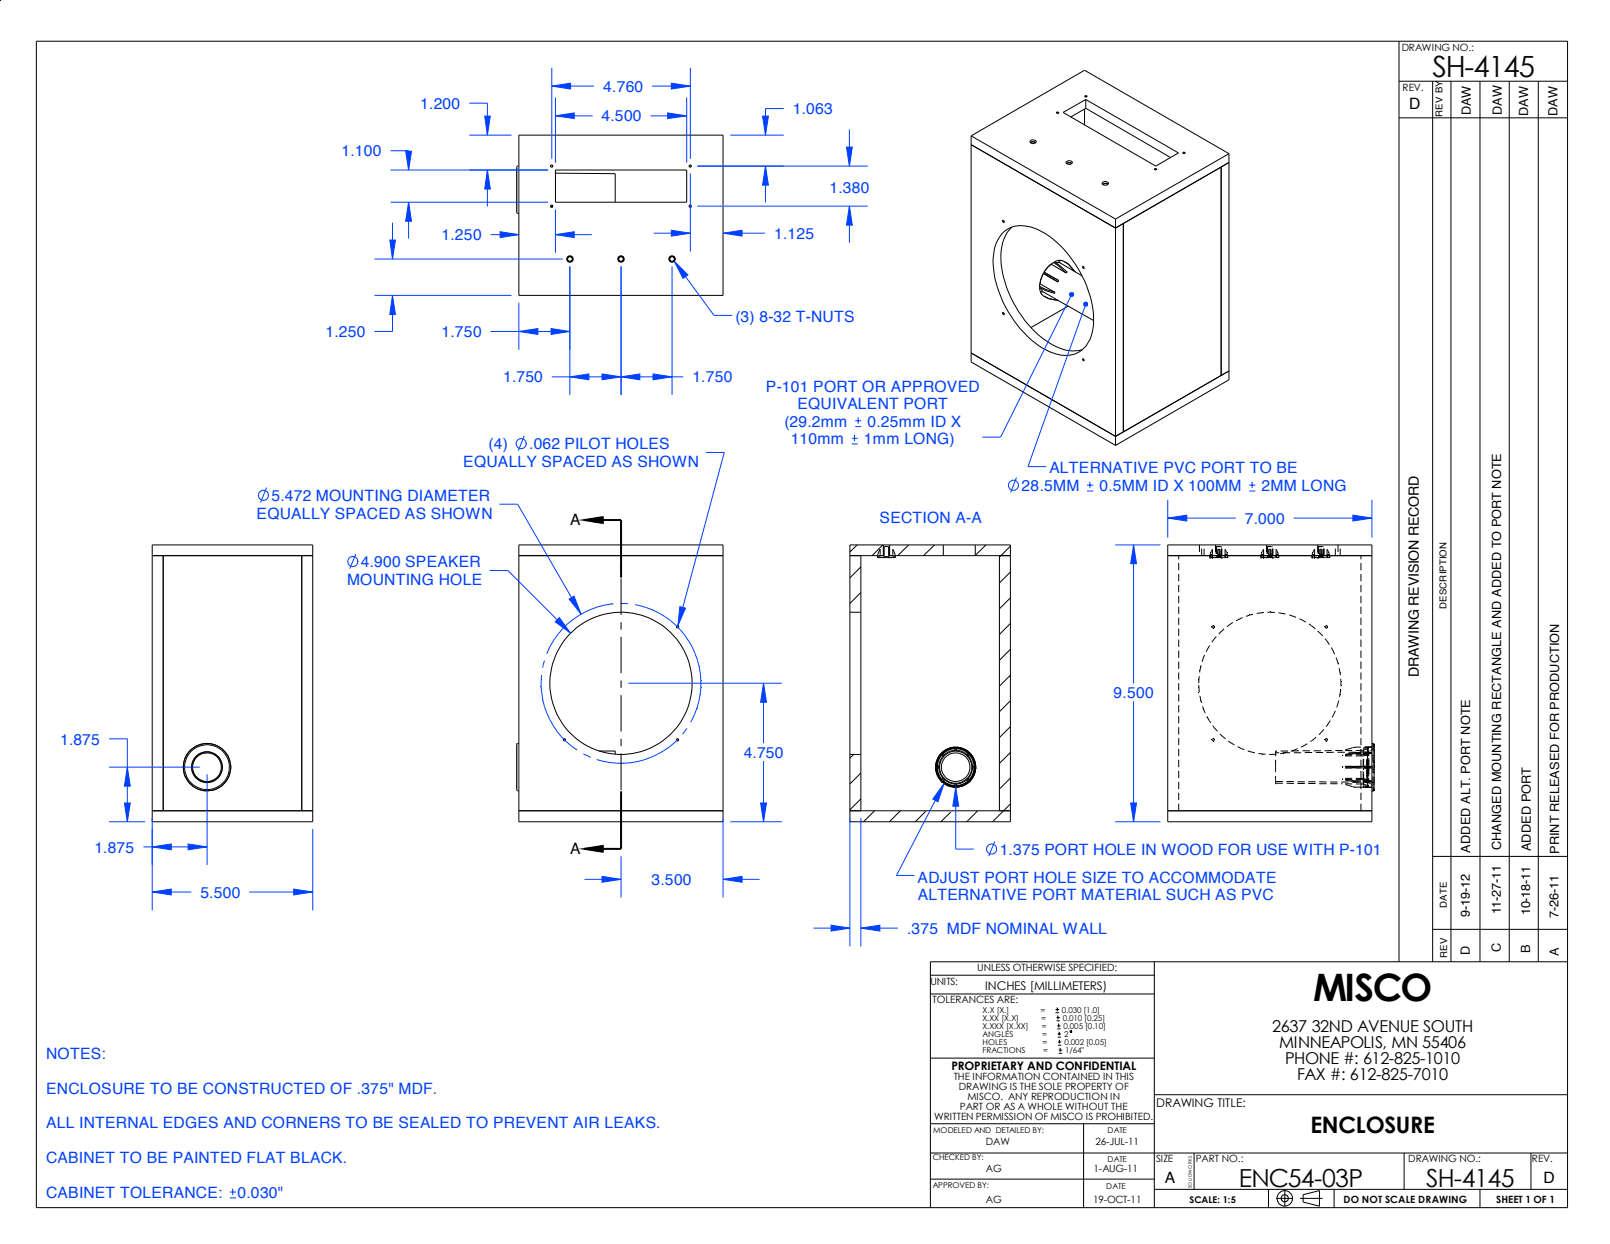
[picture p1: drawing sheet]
<svg xmlns="http://www.w3.org/2000/svg" width="279mm" height="216mm" viewBox="0 0 279 216" stroke-linecap="round" stroke-linejoin="round" font-family="sans-serif">
<path d="M101.4 147.3l3.2-.5v1z" fill="#000"/>
<g fill="#0040ff">
<path d="M125.5 152.6l3.3-.5v1z"/>
<path d="M104.5 152.1l3.3 .5-3.3 .5z"/>
<path d="M98.8 104l.8-.5 1.2 3.1z"/>
<path d="M132 139.4h1l-.5 3.2z"/>
<path d="M132.5 118.6l.5 3.3h-1z"/>
<path d="M118 105.3l1 .2-1.4 3.1z"/>
<path d="M96.4 107.9l.7-.7 1.9 2.7z"/>
<path d="M163.8 136l-1 3.1-.9-.4z"/>
<path d="M165.9 136.6l.5 3.3h-1z"/>
<path d="M144.2 160.6l3.3 .5-3.3 .5z"/>
<path d="M149.4 161.1l3.3-.5v1z"/>
<path d="M26.4 147l3.3-.5v1z"/>
<path d="M32.6 146.5l3.3 .5-3.3 .5z"/>
<path d="M21.6 139.4h1l-.5 3.2z"/>
<path d="M22.1 133.1l.5 3.3h-1z"/>
<path d="M51 154.3l3.3 .5-3.3 .5z"/>
<path d="M26.4 154.8l3.3-.5v1z"/>
<path d="M117 45.3l2.4 2.4-.9 .6z"/>
<path d="M84.1 20.2h1l-.5 3.3z"/>
<path d="M84.6 29.5l.5 3.3h-1z"/>
<path d="M96.4 20.1l3.3-.5v1z"/>
<path d="M115.9 19.6l3.3 .5-3.3 .5z"/>
<path d="M68.1 51.3l.5 3.3h-1z"/>
</g>
<path d="M101.4 90.3l3.2-.6v1.1z" fill="#000"/>
<g fill="#0040ff">
<path d="M107.8 65.4l3.2-.5v1z"/>
<path d="M113.3 64.9l3.3 .5-3.3 .5z"/>
<path d="M98.9 65.4l3.3-.5v1z"/>
<path d="M104.5 64.9l3.3 .5-3.3 .5z"/>
<path d="M90 57.5l3.3-.5v1z"/>
<path d="M95.6 57l3.3 .5-3.3 .5z"/>
<path d="M125.5 40.5l3.3-.5v1z"/>
<path d="M116.5 40l3.3 .5-3.3 .5z"/>
<path d="M70.9 35.1l.5 3.3h-1z"/>
<path d="M70.4 26.2h1l-.5 3.3z"/>
<path d="M147.4 35.8l.5 3.3h-1z"/>
<path d="M146.9 25.5h1l-.5 3.3z"/>
<path d="M132.3 20.2h1l-.5 3.3z"/>
<path d="M132.8 28.8l.5 3.3h-1z"/>
<path d="M86.8 40.2l3.2 .5-3.2 .5z"/>
<path d="M96.4 40.7l3.3-.5v1z"/>
<path d="M95.8 14.9l3.2-.5v1.1z"/>
<path d="M116.5 14.4l3.3 .5-3.3 .6z"/>
<path d="M234.8 89.4l3.3 .5-3.3 .5z"/>
<path d="M202.6 89.9l3.4-.5v1z"/>
<path d="M196.2 139.4h1l-.5 3.2z"/>
<path d="M196.7 94.6l.5 3.2h-1z"/>
<path d="M185.8 50.8h.3a.35 .35 0 0 1 .2 .3 .35 .35 0 0 1-.2 .3h-.3a.38 .38 0 0 1 0-.6z"/>
<path d="M67.6 41.7h1l-.5 3.3z"/>
<circle cx="188.4" cy="52.8" r=".35"/>
</g>
<g fill="none" stroke="#000" stroke-width=".17">
<path d="M6.3 7.2h265.7v202.4h-265.7zM184.5 19.5l3.9-2.2 16.1 9.2-3.9 2.3zM188.2 18.9v2.8M188.4 17.3v1.5M188.4 18.8l14.8 8.5M188.4 18.8l-2.6 1.5M242.8 7.2v159.7M242.8 14.1h29.2M251.8 14.1v152.8M256.8 14.1v152.8M261.9 14.1v152.8M267 14.1v152.8"/>
<path d="M90 28.8h-.2l-.1 .2v7.9l.1 .1h.2M90 23.5h35.5v27.8h-35.5zM95.5 35.7l.3-.1 .1 .3h-.3zM95.5 28.7l.3-.1 .1 .3-.1 .1-.3-.1zM95.5 35.8h.4M96.4 30.1h10.4v5M96.4 29.5h22.8v5.6h-22.8zM119.6 28.7l.2-.1 .2 .3-.2 .1-.2-.1zM119.6 35.7l.3-.1v.3h-.3zM168.5 23.6v39.2l25.1 14.5M168.5 25.1l25.1 14.5M168.5 23.6l25.1 14.4"/>
<path d="M168.5 23.6l19.7-11.4 25.1 14.5M174 38.3l.1-.1a.17 .17 0 0 1 .2 .2 .17 .17 0 0 1-.1 .2zM175.6 39.4a7 7 0 0 0-1.9 5.6 19.5 19.5 0 0 0 8.5 14.6 6.8 6.8 0 0 0 5.7 1.1M178.8 24.8l.3-.2h.4l.2 .2M178.9 24.4l.3-.1 .6 .2a.54 .54 0 0 1-.5 .4 .54 .54 0 0 1-.5-.4zM178.9 24.8l.2-.2h.4l.2 .2M185 28.1a.63 .63 0 0 1 1.1 .1 .57 .57 0 0 1-.6 .3 .57 .57 0 0 1-.5-.4zM185.1 28.4a.62 .62 0 0 1 .9 0M185.2 28.4a.45 .45 0 0 1 .7 0M191.3 32a.62 .62 0 0 1 1 0M191.4 31.6l.5-.1 .5 .2-.1 .3a.7 .7 0 0 1-1 0zM191.4 32a.45 .45 0 0 1 .8 0"/>
<path d="M193.6 38v39.3M194.9 38.8v36.2M194.9 38.8l-1.3 .8M200.4 29.3h.2l.1 .1-.2 .1-.2-.1zM205.4 26.4l.3 .2h-.4zM211.9 29l-17 9.8M211.9 29v36.2M211.9 29l1.4-.8-19.7 11.4M213.3 26.7v39.2l-19.7 11.4M213.3 26.7l-19.7 11.3M174 54.3a.19 .19 0 0 1 .3 .1 .19 .19 0 0 1-.1 .2zM174.1 40.3a5.1 5.1 0 0 1 5.5-.7 16.8 16.8 0 0 1 8.2 8.4 15 15 0 0 1 1.8 9.6 4.7 4.7 0 0 1-6.7 3.7 15.5 15.5 0 0 1-7.9-7.2 16.9 16.9 0 0 1-2.6-9.8 6.2 6.2 0 0 1 1.7-4z"/>
<path d="M180.4 49.7l.6 .3M180.5 49.3h.1M180.5 49.3l2.5 1.4M180.6 50.6l.5 .1M180.6 50l.5 .7M180.6 50.8l.2 .3M181 50.2l-.6-.3 .2 .9 .5 .6M181 50l.5 .2M181 50.2l.5 .3M181 50v.2M181.1 47.5l-.5 1.1-.1 .7M181.1 50.7l2.5 1.4"/>
<path d="M181.1 47.5l2.5 1.4M181.1 47.5l.6 .3M181.1 51.4l.6 .2M181.2 47.2l2.5 1.5M181.2 47.2l.6 .4M181.2 51.4l.6 .3M181.5 50.5l1.5 .4v-.2M181.5 50.2l1.5 .5M181.5 50.2v.3M181.7 47.8l.5 .3M181.7 51.6l.5 .3M181.7 51.6l.1 .1"/>
<path d="M181.8 47.6l.5 .3M181.8 51.7l.5 .2M181.8 47.6l-.1 .2M182.2 48.1l1.4 .8M182.2 51.9l1.4 .2M182.2 51.9h.1M182.3 47.9l1.4 .8M182.3 47.9l-.1 .2M182.3 51.9l1.4 .3M182.4 45.8l.1 .1M182.5 45.9a3.4 3.4 0 0 0-1.3 1.3M182.5 45.9l2.5 1.5"/>
<path d="M182.8 45.6l.6 .3M182.9 45.5a5.7 5.7 0 0 0-2.5 4.3M183.1 45.6h.9M183.4 45.9l.4 .4M183.6 45.8l.4 .4M183.6 45.8l-.2 .1M183.6 52.1l6.2 3.5M183.7 45.2l.3 .4M183.7 48.7l-.1 .2M183.8 46.3l1.2 1.1M183.9 45.2l.2 .1 .1-.1M184 45.6l2.5 1.5"/>
<path d="M184 46.2l1.2 1-.2 .2M184 46.2l-.2 .1M184.5 45.3l.6 .4M184.6 45.3h-.1a1.55 1.55 0 0 0-1.5 .2l.6 .3M184.7 45.4l.6 .3M185.1 45.7l.4 .3M185.1 45.7h.2M185.3 45.7l.4 .4M185.4 53.1l-6.5 3.8M185.5 46l1 1.1M185.5 46l.2 .1M185.7 46.1l.9 1.1"/>
<path d="M186.5 47.1l1.3 .8M187.9 46.3l.2 .1v.2zM168.5 61.3l25.1 14.4M194.9 75l-1.3 .7M211.9 65.2l-17 9.8M211.9 65.2l1.4-.8-19.7 11.3M26.4 96.4h27.9M26.4 94.6h27.9v48h-27.9zM28.3 96.4v44.3M52.4 96.4v44.3M90 94.6h35.5v48h-35.5zM90 96.4h35.5"/>
<path d="M147.5 96.4h5.9v-1.5h.9v1.5h21M147.5 94.6h27.8v48h-27.8zM148.8 94.6l-1.3 1.2M149.4 98.4l-1.9 1.9M149.4 96.4v44.3M152.3 96.4v.4h3.1v-.4M152.7 96.6v.2M152.7 96.4v-1.1l-.4 1v.3h.4v.2M153.2 94.6l-1.9 1.8M153.3 94.6v1.8M153.4 96.6l-.1 .2M153.4 94.9v1.7"/>
<path d="M153.4 96.6h.8M154.2 96.6l.2 .2M154.2 94.9v1.7M154.4 94.6v1.8M154.9 96.4v-1.1l.5 1.1v.2h-.5v.2M157.7 94.6l-1.9 1.8M162.2 94.6l-1.9 1.8M163.7 94.6v1.8M169.2 94.6v1.8M171.1 94.6l-1.9 1.8M173.4 96.4v44.3M175.3 99.3l-1.9 1.9"/>
<path d="M175.3 94.8l-1.9 1.9M202.6 96.4h35.5M202.6 94.6h35.5v48h-35.5zM204.6 96.4v.7M204.6 97.7v1.3M204.6 99.6v1.3M208.2 94.6v1.2M208.5 95.2v1.2M209 95.2v1.2M210 96.8h.1M210 96.4h.1M210 96.8h1.6"/>
<path d="M210 96.3h.4M210 96.3v.5M210 96.3v.1M210 96.3l.4-1v1.5M210.4 96.4v.4M210.4 96.7h.1M210.4 96.8h.1M210.4 96.4h.1M210.9 94.6v1.2M211.1 96.6h.1M211.1 96.6h.8M211.1 96.6l-.1 .2"/>
<path d="M211.1 94.9v1.2M211.2 96.4h.1M211.2 96.4v.4M211.3 96.3h.4M211.3 96.3a.5 .5 0 0 0 .5 .5M211.3 96.3v-1h.4v1.1M211.4 95.3l-.1 1.1M211.6 96.6h.1M211.6 95.3l.1 1.1M211.7 96.4h.1M211.7 96.4l-.5 .4M211.7 96.3h.1"/>
<path d="M211.8 96.4v.4M211.9 96.7h.1M211.9 95.3v1.4M211.9 96.7l.1 .1M212 94.9h.1M212 96.7h.1M212 94.9h-1v1.2M212 95.2v1.2M212 96.8h.1M212.6 96.3h.1M212.6 96.4h.1M212.6 96.3h.4"/>
<path d="M212.6 96.4v.4M213 96.3l.1 .4M213 96.3l-.4-1v1.5M213.1 96.4v.4h-1.3M218.8 96.8h.1M218.8 96.4h.1M218.8 96.8h1.7M218.9 96.3h.4M218.9 96.3l-.1 .5M218.9 96.3l-.1 .1M218.9 96.3l.4-1v1.5M219.2 96.4v.4"/>
<path d="M219.3 96.4h.1M219.3 96.7h.1M219.3 96.8h.1M219.8 94.6v1.2M220 94.9v1.2M220 96.4v.4M220.1 96.4h.1M220.2 96.3h.4M220.2 96.3a.5 .5 0 0 0 .5 .5M220.2 96.3v-1h.4l-.1 1.1M220.2 96.4h.1M220.2 96.4h-.1"/>
<path d="M220.2 95.3v1.1M220.4 96.6h.1M220.5 95.3v1l.1 .1M220.5 96.4h.1M220.5 96.4l-.4 .4M220.6 96.3h.1M220.6 96.4h.1M220.7 96.4v.4M220.8 96.7h.1M220.8 96.6h-.8l-.1 .2M220.8 95.3v1.4M220.8 96.7l.1 .1"/>
<path d="M220.9 94.9h-1v1.2M220.9 95.2v1.2M220.9 96.8h.1M221.4 96.3h.1M221.4 96.4h.1M221.4 96.3h.5M221.5 96.4v.4M221.9 96.3v.3M221.9 96.3l-.5-1v1.5M221.9 96.4v.4h-1.2M227.7 96.4h.1M227.7 96.8h.1"/>
<path d="M227.7 96.4v.4h1.7M227.7 96.3h.4M227.7 96.3v.3M227.7 96.3l.4-1v1.5M228.1 96.4v.4M228.1 96.7h.1M228.1 96.8h.1M228.1 96.4h.1M228.7 96.8h.1M228.7 94.6v1.2M228.8 96.7h.1M228.8 94.9v1.2"/>
<path d="M228.8 96.7l-.1 .1M228.9 96.4v.4M229 96.3h.4M229 96.3l.2 .3 .3 .2M229 96.3v-1h.4v1.1M229.1 96.4h.1M229.1 95.3l-.1 1.1M229.4 96.4h.1M229.4 95.3v1.1M229.4 96.4l-.4 .4M229.4 96.3h.1M229.5 96.4v.4"/>
<path d="M229.6 96.6l-.8 .1M229.6 95.3l.1 1.5M229.6 96.7h.1M229.7 94.9h-1v1.2M229.7 95.2v1.2M229.8 95.2v1.2M230.3 96.3h.1M230.3 96.4h.1M230.3 96.3h.4M230.4 96.4v.4M230.7 96.3l.1 .5h-1.3M230.7 96.3l-.4-1v1.5"/>
<path d="M231.7 95.2v1.2M232.2 94.6v1.2M232.6 95.2v1.2M236.2 96.4v.7M236.2 97.7v1.3M236.2 99.6v1.3M117.4 108.7a.2 .2 0 0 1 .3-.1 .21 .21 0 0 1-.1 .4l-.2-.1zM147.5 106.3h1.9M149.4 102.8l-1.9 1.9M175.3 117.2l-1.9 1.9M175.3 112.7l-1.9 1.9M175.3 108.2l-1.9 1.9"/>
<path d="M175.3 103.8l-1.9 1.9M204.6 101.5v1.3M204.6 103.4v1.3M204.6 105.3v1.3M204.6 107.2v1.3M204.6 109.1v1.3M204.6 111v1.3M204.6 112.9v1.3M204.6 114.8v1.3M204.6 116.7v1.2M204.6 118.6v1.2M208 118.9l.1 1.2"/>
<path d="M208.1 117.3l-.1 1.3M208.4 115.5l-.2 1.2M209 113.7l-.4 1.2M209.9 112l-.6 1.1M210.4 108.7l.2-.1 .1 .3-.2 .1zM211.1 110.5l-.8 1M212.4 109.1l-.9 .9M214 108l-1.1 .8M215.6 107.2l-1.1 .5M217.5 106.6l-1.3 .4M219.3 106.3l-1.2 .2M220 106.3h1.2"/>
<path d="M221.9 106.3l1.2 .3M223.7 106.7l1.2 .4M225.5 107.4l1.1 .6M227.2 108.3l1 .8M228.2 109.1h.1M228.6 109.5l.9 .9M230 110.8l.7 1.1M230.1 108.6l.2 .1v.3l-.3-.1zM231 112.4l.6 1.1M231.9 114.1l.3 1.2M232.4 116l.2 1.2M232.7 119.7h.1"/>
<path d="M232.7 117.8v1.3M232.7 119.7l-.2 1.2M236.2 101.5v1.3M236.2 103.4v1.3M236.2 105.3v1.3M236.2 107.2v1.3M236.2 109.1v1.3M236.2 111v1.3M236.2 112.9v1.3M236.2 114.8v1.3M236.2 116.7v1.2M236.2 118.6v1.2"/>
<path d="M90 129h-.2l-.1 .2v7.9l.1 .1h.2M104 130.3h2.8v.6M117.4 128.3a.2 .2 0 0 1 .3-.1 .2 .2 0 0 1 0 .4 .2 .2 0 0 1-.3-.1zM147.5 130.9h1.9M148.2 130.9l-.7 .7M149.4 138.6l-1.9 1.9M149.4 134.2l-1.9 1.9M162.4 133h.1M162.4 133.3h.1M162.4 133.3a3.2 3.2 0 0 0 .9 2.2M162.4 133.3a3.9 3.9 0 0 0 .9 2.2M162.4 133.3v.6l.3 .7 .6 .9"/>
<path d="M162.4 133v.3M162.4 133h.6v.3h-.6M162.5 133v.3M162.6 133h.1M162.6 133.3h.1M162.6 133.3a3.3 3.3 0 0 0 .8 2.1M162.6 133.3a3.3 3.3 0 0 0 .9 2M162.9 133.3a2.78 2.78 0 0 0 .8 1.8M163.3 130.8h.1M163.3 135.5h.1M163.3 130.8a3.5 3.5 0 0 0-.9 2.2M163.3 135.5l.1-.1 .2 .2"/>
<path d="M163.3 130.8l-.6 .9-.3 .7v.6M163.3 135.5l.2 .2M163.4 130.6v.1M163.4 130.9a3.3 3.3 0 0 0-.8 2.1M163.4 130.9a2.85 2.85 0 0 0-.8 2.1M163.4 130.9l.1 .1a3.3 3.3 0 0 0-.9 2M163.5 135.7h.1M163.5 130.6h.1M163.5 135.7a3.2 3.2 0 0 0 2.2 .9M163.5 135.7a3.7 3.7 0 0 0 2.2 .9M163.5 135.3l-.1 .1M163.5 130.6l.1 .1"/>
<path d="M163.5 135.7a2.98 2.98 0 0 0 2.2 .9M163.5 130.6l-.2 .2M163.6 135.6l-.1 .1M163.6 130.7l-.2 .2-.1-.1M163.6 130.7l.3 .3-.2 .2M163.6 130.7h.1M163.6 135.6a3.3 3.3 0 0 0 2.1 .8M163.6 135.6a3.5 3.5 0 0 0 2.1 .8M163.6 135.6h.1M163.7 131.2h.1M163.7 131.2l-.4-.4a3.9 3.9 0 0 0-.9 2.2M163.7 135.5a3.7 3.7 0 0 0 2 .9"/>
<path d="M163.7 135.5l-.1 .1M163.7 135.1l.2 .2M163.7 131.2a2.78 2.78 0 0 0-.8 1.8M163.7 135.1l-.4 .4M163.7 135.1l-.2 .2M163.7 135.1h.1M163.9 135.3a2.78 2.78 0 0 0 1.8 .8M163.9 135.3l-.2 .2M163.9 135.3h.1M163.9 135.3l-.3 .3M165.7 136.6h.1M165.7 136.4h.1"/>
<path d="M165.7 129.7h.1M165.7 129.8h.1M165.7 129.8a3.3 3.3 0 0 0-2.1 .9M165.7 129.7a3.8 3.8 0 0 0-2.2 .9M165.7 129.7a3.5 3.5 0 0 0-2.2 .9M165.7 129.7v.6h.3v-.6a3.2 3.2 0 0 1 2.2 .9M165.7 129.8v.1a3.3 3.3 0 0 0-2 .9l-.1-.1M165.7 129.7v.1h.3v-.1M165.7 136.5l.3 .1M165.7 130.2a2.78 2.78 0 0 0-1.8 .8M165.7 136.6h.3M165.7 129.7h.3"/>
<path d="M165.7 136.6v-.6h.3v.6M166 129.7h.1M166 129.8h.1M166 136.6h.1M166 136.4h.1M166 129.8a3.3 3.3 0 0 1 2.1 .9M166 129.7a3.9 3.9 0 0 1 2.2 .9M166 129.8v.2a2.77 2.77 0 0 1 2 .8M166 130.2a2.78 2.78 0 0 1 1.8 .8M166 129.7a3.7 3.7 0 0 1 2.2 .9M167.8 135.3h.1M167.8 135.3a2.78 2.78 0 0 1-1.8 .8"/>
<path d="M167.8 135.3l.2-.2 .4 .4M167.8 131l.2 .2M167.8 135.3l.4 .4M167.8 131h.1M168 131.2h.1M168 131.2a3.5 3.5 0 0 1 .8 1.8M168 130.8l-.2 .2M168.1 130.7h.1M168.1 135.6a3.3 3.3 0 0 1-2.1 .8M168.1 135.6a3.4 3.4 0 0 1-2.1 .8M168.1 135.6l-.1-.1a3.7 3.7 0 0 1-2 .9M168.1 130.7l-.1 .1"/>
<path d="M168.2 135.7a3.2 3.2 0 0 1-2.2 .9M168.2 135.7a3.5 3.5 0 0 1-2.2 .9M168.2 131a3.3 3.3 0 0 1 .8 2M168.2 130.6l.1 .3 .1-.1M168.2 135.7a3.1 3.1 0 0 1-2.2 .9M168.2 130.6l.2 .2M168.2 131l-.2 .2M168.2 130.6l-.4 .4M168.2 130.6h.1M168.3 130.9h.1M168.3 135.4h.1M168.3 130.9a3.3 3.3 0 0 1 .9 2.1"/>
<path d="M168.3 130.9a2.96 2.96 0 0 1 .8 2.1M168.3 130.9l-.1 .1M168.3 130.6l.1 .1M168.4 130.8a3.2 3.2 0 0 1 .9 2.2M168.4 135.6h-.1M168.4 130.8h.1M168.4 135.5h.1M168.4 130.8a4.2 4.2 0 0 1 .9 2.2M168.4 135.5l-.1-.1-.1 .3M168.4 130.8l.8 1.2 .1 1M168.4 135.5l-.2 .2M168.4 130.8l-.4 .4"/>
<path d="M168.8 133.3a3.5 3.5 0 0 1-.8 1.8M169 133.3a3.9 3.9 0 0 1-.8 2l.1 .1M169.1 133.3a2.96 2.96 0 0 1-.8 2.1M169.2 133.3a3.3 3.3 0 0 1-.9 2.1M169.2 133v.3M169.3 133.3a3.2 3.2 0 0 1-.9 2.2M169.3 133.3h.1M169.3 133h.1M169.3 133.3a3.8 3.8 0 0 1-.9 2.2M169.3 133.3l-.1 .9-.8 1.3M169.3 133v.3M169.3 133h-.6v.3h.6"/>
<path d="M175.3 139.5l-3 3.1M175.3 135l-1.9 1.9M175.3 126.1l-1.9 1.9M175.3 121.6l-1.9 1.9M175.3 130.6l-1.9 1.9M204.6 120.5v1.3M204.6 122.4v1.3M204.6 124.3v1.3M204.6 126.2v1.3M204.6 128.1v1.2M204.6 130v1.2M204.6 131.9v1.2"/>
<path d="M204.6 133.8v1.2M204.6 135.7v1.2M204.6 137.6v1.3M204.6 139.5v1.2M208.2 120.8l.3 1.2M208.7 122.6l.5 1.2M209.5 124.4h.1M209.5 124.4l.6 1M210.4 128.3l.2-.1 .1 .3-.1 .1-.2-.1zM210.5 125.9l.8 1M211.7 127.4l1 .8M213.1 128.6l1.1 .7"/>
<path d="M214.8 129.6l1.1 .5M216.5 130.3l1.3 .3M218.4 130.8l1.2 .1M221.4 130.3h.1M221.4 135.9h.1M221.4 130.3h.2M221.4 130.3v.9M221.4 131.9v2.1M221.4 134.7v1.2M221.4 135.6h1.2M221.4 130.6h.6M221.4 135.9h1.2"/>
<path d="M221.5 130.9h-1.2M222.2 130.3h1.3M222.6 130.6h1.3M223.3 135.6h1.2M223.3 135.9l1.2 .1M223.4 130.6l-1.2 .2M224.5 130.6h1.3M225.2 135.7h1.2M225.2 136h1.2M225.2 129.9l-1.2 .5M225.4 130.3h-1.2M226.1 130.3h1.2"/>
<path d="M226.4 130.6h1.3M226.9 129.1l-1.1 .6M227 135.7h1.3M227 136h1.3M228 130.3h1.2M228.3 130.6h1.3M228.4 127.9l-1 .8M228.9 136h1.3M228.9 135.7h1.3M229.7 126.6l-.8 .9M230.8 136h1.3M230.8 125.1l-.7 1"/>
<path d="M230.8 135.7h1.3M231.1 130.3h-1.2M231.5 130.6h-1.3M231.7 130.3h1.3M231.7 123.4l-.5 1.1M232.1 130.6h1.3M232.3 121.6l-.4 1.2M232.7 136h.3M232.7 135.7h1.3M233 131v.2M233 133v.3M233 135.1v.2"/>
<path d="M233.4 133h4.7M233.4 133.3h4.7M233.4 135.3h1.3M233.4 131.2h1.3M233.4 130.3h1.3M233.4 135.2l1.7 .3h1.1M233.4 135.4l1.3 .2M233.4 136l1.3 .1M233.4 135.1h1.3M233.5 136.1l1.6 .5h2.3M234 130.6h1.3M234.7 135.8h1.2"/>
<path d="M234.7 131h-1.3M234.7 135.6l1.5 .1v1.2M234.7 130.7v.2M234.7 133v.3M234.7 135.4v.2M235.3 135.3h1.3M235.3 131h1.3M235.3 136.1h1.3M235.3 135.1h1.3M235.3 130.8l-1.9 .3M235.3 130.6v.2M235.3 133v.3"/>
<path d="M235.3 135.5v.2M235.3 130.8h.9M236.2 129.7h-1.3l-1.4 .4M236.2 130.6h-1.1l-1.7 .3M236.2 120.5v1.3M236.2 122.4v1.3M236.2 124.3v1.3M236.2 126.2v1.3M236.2 128.1v1.2M236.2 130v1.2M236.2 131.9v1.2M236.2 133.8v1.2"/>
<path d="M236.2 137.6v1.3M236.2 139.5v1.2M236.6 136.1h.1M236.6 135.1l.8 .2M236.6 135.3l.7 .2v.9M236.6 130.2v.8M236.6 131.7v1.3M236.6 133.9v1.2M236.6 135.3v.8M236.6 136.1l.8 .3M236.6 135.8h.9M236.6 130.2l-1.3 .1"/>
<path d="M236.6 136.6h.1M236.6 130.9h.7M236.6 129.7v1h.8M236.6 130.8v.3M236.6 133.3v.3M236.6 134.2v1.3M236.6 129.8h.7M236.8 135.7h1.3M236.8 136.7h1.3M236.8 136.6h1.3M236.8 130.8h1.3h-1.3M237.2 135.5h.1"/>
<path d="M237.2 135.8h.1M237.2 130.5v.7M237.2 131.7v4.1M237.3 133.3h.1M237.3 133h.1M237.3 135.4h.1M237.3 130.9h.1M237.3 132.2h.1M237.3 136.4h.1M237.3 135.6h.1M237.3 130h.1M237.3 129.8h.1"/>
<path d="M237.3 130.7h.1M237.3 134.1h.1M237.3 135.6h-.7v1M237.3 129.8v1M237.3 130.9v2.1M237.3 133.3v2.1M237.3 129.9h.1M237.3 130.8l-.7 .2M237.3 130l-.7 .2M237.4 133.3h.1M237.4 133h.1M237.4 135.3h.1"/>
<path d="M237.4 131h.1M237.4 130.9h.1M237.4 136.4h.1M237.4 135.5h.1M237.4 135.6h.1M237.4 129.9h.1M237.4 130.8h.1M237.4 134.1v1.3h-.8M237.4 131l-.8 .2h-1.3M237.4 129.9l-.1 .9M237.4 130.9v.2M237.4 131.7v1.3"/>
<path d="M237.4 133.3v.1M237.4 135.5v.9h-.8M237.5 130.5h.1M237.5 133.5h.1M237.5 130.5v.7M237.5 131.6v3.1M237.5 135v.8M237.5 130.5h-1.6M237.5 135.8a1.27 1.27 0 0 1 .9 .9M238.1 137.2h.2M238.1 129h.2M238.1 129.6l-1.3 .1"/>
<path d="M238.1 135.5h-1.3l1.3 .1M238.1 130.6h-1.3M238.3 129l.2 .2M238.3 129h.1M238.3 137.2h.1M238.3 129v1.3M238.3 130.9v1.3M238.3 132.8v1.3M238.3 134.7v1.3M238.3 136.6v.6M238.5 129.2v7.8M238.5 137l-.2 .2"/>
<path d="M238.5 129.3h.1M238.5 137h.1M238.5 129.2h.1M238.5 129.2v5M238.5 134.9v1.2M238.5 136.8v.2M238.5 129.2l-.2 .6-.5 .5M26.4 140.7h27.9M90 140.7h35.5M147.5 140.7h27.8M151.8 140.7l-1.9 1.9M156.3 140.7l-2 1.9"/>
<path d="M160.7 140.8l-1.9 1.8M165 140.9l-1.7 1.7M169.7 140.7l-1.9 1.9M202.6 140.7h35.5M161.5 172.5h38.8M161.5 169.2h38.8M186 179a.13 .13 0 0 0-.2 0 .13 .13 0 0 0 0 .2 .13 .13 0 0 0 .2-.1M200.3 166.9v42.7M272 166.9h-110.5v42.7M161.5 183.6h38.8M161.5 195h38.8M183.7 182.2l.6 .1"/>
<path d="M188 195v14.6M200.3 190h71.7M161.5 200.1h110.5M161.5 204.6h38.8M200.3 206.4h71.7M207.2 200.1v6.3M220.1 206.4v3.2M221.5 208h2.9M223 206.5v2.9M225.6 208h3.9M226.1 207.3l2.9-.7v2.7l-2.9-.7zM231.5 206.4v3.2"/>
<path d="M243.7 200.1v6.3M256.8 206.4v3.2"/>
<circle cx="183.6" cy="19.6" r=".17"/>
<circle cx="188.4" cy="16.7" r=".16"/>
<circle cx="98.9" cy="44.9" r=".41"/>
<circle cx="98.9" cy="44.9" r=".56"/>
<circle cx="98.9" cy="44.9" r=".48"/>
<circle cx="107.7" cy="45" r=".48"/>
<circle cx="107.8" cy="45" r=".39"/>
<circle cx="107.8" cy="44.9" r=".56"/>
<circle cx="116.6" cy="45" r=".55"/>
<circle cx="116.6" cy="44.9" r=".47"/>
<circle cx="116.6" cy="45" r=".39"/>
<circle cx="188" cy="62.4" r=".14"/>
<circle cx="107.8" cy="118.6" r="12.3"/>
<circle cx="35.9" cy="133.2" r="4.1"/>
<circle cx="35.9" cy="133.1" r="2.68"/>
<circle cx="35.9" cy="133.1" r="2.49"/>
<circle cx="35.9" cy="133.1" r="4.1"/>
<circle cx="35.9" cy="133.1" r="2.62"/>
<circle cx="35.9" cy="133.1" r="3.9"/>
<circle cx="98" cy="128.4" r=".19"/>
<circle cx="165.8" cy="133.1" r="2.48"/>
<circle cx="165.9" cy="133.2" r="2.79"/>
<circle cx="230.2" cy="128.4" r=".2"/>
</g>
<path d="M89.9 28.8v8.2M89.9 129v8.2M238.3 129v8.2" fill="none" stroke="#808080" stroke-width=".17"/>
<g fill="#000">
<path d="M210 96.4l.1 .1zM210.1 95.8h.1zM210.1 95.6l.1 .1zM210.3 95.4l.1 .1zM210.4 96.4l.1-.1zM211 96.7l.1 .1zM211.1 96.7h.1zM211.1 96.5v.2zM211.2 96.4v.1zM211.2 96.4l.1 .1zM211.2 96.8l.1 .1zM211.3 96.4l.1 .1z"/>
<path d="M211.3 96.4h.1zM211.3 96.7l.1 .1zM211.3 96.5l.1-.1zM211.4 96.7l.1 .1zM211.5 96.6l-.1 .1zM211.5 96.7v.1zM211.6 96.6h.1zM211.6 96.7v.1zM211.6 96.5l.1 .1zM211.7 96.4l-.1 .1zM211.7 96.4h.1zM211.7 96.4l.1 .1z"/>
<path d="M211.8 96.4l-.1 .1zM211.8 96.7h.1zM212 96.7l-.1 .1zM211.9 96.8l.1-.1zM212 96.8v.1zM212.7 95.5h.1zM212.8 95.7l.1-.1zM212.9 96h.1zM213 96.1h.1zM218.8 96.4l.1 .1zM218.8 96.1h.1zM218.9 95.8h.1z"/>
<path d="M219 95.6l.1 .1zM219.1 95.5h.1zM219.1 95.4l.1 .1zM219.3 96.4l.1-.1zM219.8 96.8l.1 .1zM219.9 96.7l.1 .1zM219.9 96.7h.1zM220 96.5v.2zM220.1 96.4l.1 .1zM220.2 96.7v.1zM220.2 96.4v.1zM220.2 96.4h.1z"/>
<path d="M220.1 96.5l.1-.1zM220.3 96.7v.1zM220.3 96.6v.1zM220.3 96.7l.1 .1zM220.4 96.6h.1zM220.5 96.7l-.1 .1zM220.5 96.5l.1 .1zM220.5 96.4h.1zM220.5 96.4l.1 .1zM220.6 96.4v.1zM220.8 96.7v.1zM220.7 96.8l.1-.1z"/>
<path d="M220.9 96.8v.1zM221.5 95.5l.1-.1zM221.6 95.5h.1zM221.7 95.8h.1zM221.8 96h.1zM221.8 96.1h.1zM227.7 96.4l.1 .1zM227.7 96.1h.1zM227.7 96h.1zM227.8 95.8h.1zM227.9 95.5h.1zM228 95.4v.1z"/>
<path d="M228.1 96.4l.1-.1zM228.7 96.8v.1zM228.7 96.8l.1 .1zM228.8 96.7l.1 .1zM228.8 96.7v.1zM228.8 96.7h.1zM229 96.4v.1zM229 96.7l.1 .1zM229 96.4l.1 .1zM229 96.4h.1zM229 96.5l.1-.1zM229.1 96.4h.1z"/>
<path d="M229.1 96.7l.1 .1zM229.2 96.6l-.1 .1zM229.1 96.6h.1zM229.2 96.7v.1zM229.2 96.6l.1 .1zM229.3 96.6h.1zM229.3 96.5l.1 .1zM229.4 96.7l-.1 .1zM229.4 96.4v.1zM229.3 96.4h.1zM229.4 96.4h.1zM229.6 96.8l.1-.1z"/>
<path d="M229.6 96.7h.1zM229.7 96.7l-.1 .1zM229.7 96.8v.1zM230.4 95.5l.1-.1zM230.4 95.5h.1zM230.5 95.7l.1-.1zM230.5 95.8h.1zM230.6 96h.1zM230.7 96.1h.1zM208.7 114.1l.1 .1zM209.4 112.8h.1zM210.3 108.8h.1z"/>
<path d="M210.4 108.6v.1zM210.4 108.9v.1zM210.4 108.5l.1 .1zM210.5 109l-.1 .1zM210.5 108.5l.1 .1zM210.6 109v.1zM210.7 109v.1zM210.7 108.6v.1zM210.8 108.6l-.1 .1zM210.7 108.9l.1 .1zM210.7 108.7h.1zM210.7 108.8h.1z"/>
<path d="M210.7 108.9h.1zM211.6 109.7l.1 .1zM211.7 109.7v.1zM212.2 109.2l.1 .1zM213.4 108.3v.1zM214.7 107.5l.1 .1zM218.3 106.3v.1zM222.1 106.3l-.1 .1zM224.3 106.8l-.1 .1zM225.7 107.4h-.1zM226.4 107.7l-.1 .1zM228.2 109v.1z"/>
<path d="M228.7 109.6l.1-.1zM229.3 110.1l.1-.1zM229.9 108.8h.1zM229.9 108.7h.1zM230 108.6v.1zM230 108.9v.1zM230 109v-.1zM230 108.5l.1 .1zM230.1 109l-.1 .1zM230.2 109v.1zM230.3 108.5v.1zM230.3 109v.1z"/>
<path d="M230.3 108.6v.1zM230.4 108.6l-.1 .1zM230.3 108.9l.1 .1zM230.3 108.7h.1zM230.3 108.9h.1zM230.4 108.8h.1zM230.7 111.8h.1zM231.4 113.2l.1-.1zM232.4 116h.1zM232.7 118.2h.1zM208.2 120.9v-.1zM209 123.7h.1z"/>
<path d="M209.4 124.4h.1zM210.4 128.2v.1zM210.4 128.5v.1zM210.4 128.1l.1 .1zM210.5 128.6l-.1 .1zM210.5 128.1l.1 .1zM210.6 128.6l-.1 .1zM210.7 128.6v.1zM210.7 128.2v.1zM210.8 128.2l-.1 .1zM210.7 128.5l.1 .1zM210.7 128.3h.1z"/>
<path d="M210.7 128.5h.1zM211.2 126.8l-.1 .1zM212.3 127.9l-.1 .1zM213.4 128.8v.1zM214.1 129.2l-.1 .1zM224.2 130.3l.1 .1zM225 130v.1zM226.3 129.4l.1 .1zM229.3 127.1l.1 .1zM229.9 128.3h.1zM229.9 128.5h.1zM230 128.2v.1z"/>
<path d="M230 128.5v.1zM230 128.6v-.1zM230 128.1l.1 .1zM230.1 128.6l-.1 .1zM230.3 128.1v.1zM230.3 128.6v.1zM230.3 128.2v.1zM230.4 128.2l-.1 .1zM230.3 128.5l.1 .1zM230.3 128.3h.1zM230.3 128.5h.1zM230.7 125.3l.1 .1z"/>
<path d="M231.4 124l.1 .1zM232.2 121.9l.1 .1zM233 135.2l.1-.1zM234.9 135.5v.1zM234.9 130.7v.1zM234.9 135.6v.1zM234.9 136.6v.1zM234.9 129.6v.1zM237.1 130.5h.2zM237.1 135.8h.2zM237.3 135.4l.1 .1zM237.3 136.4l.1 .1z"/>
<path d="M237.3 135.6h.1zM237.3 130h.1zM237.4 129.8l-.1 .1zM237.4 130.6l-.1 .1zM237.4 133.3l.6-.1zM237.4 133.2h.6zM237.4 133.2v.1zM237.4 132.9l.6 .2zM237.4 133l.6 .1zM237.4 132.9v.2zM237.3 135.4l.1-.1zM237.4 135.3v.1z"/>
<path d="M237.3 135.3h.1zM237.4 131v.1zM237.3 130.9l.1 .1zM237.4 130.9v.1zM237.3 131l.1-.1zM237.4 136.3v.1zM237.4 136.4v-.1zM237.4 135.4v.1zM237.3 135.6l.1-.1zM237.4 135.6v-.1zM237.3 135.5l.1 .1zM237.4 129.9v.1z"/>
<path d="M237.4 129.9v-.1zM237.4 129.8v.1zM237.4 130.8v.1zM237.3 130.7l.1 .1zM237.4 130.8v-.1zM237.4 130.7v.1zM237.5 130.5v.1zM237.5 135.7v.1zM237.4 130.5h.2zM237.4 135.8h.2zM237.9 135.9v.1zM238 130.1l.1 .1z"/>
<path d="M238.2 130h.1zM238.2 136.2v.1zM238.2 136.3l.1-.1zM238.3 136.4v.1zM238.4 136.7l.1-.1zM238.4 129.5h.1z"/>
</g>
<g fill="none" stroke="#0040ff" stroke-width=".17">
<path d="M81.4 17.9h3.2v5.6M95.8 14.9l3.2-.5v1.1zM95.8 11.8v15.8M95.8 14.9h7.3M96.4 16.9v11.3M113.2 14.9h6.6M115.9 19.6l3.3 .5-3.3 .5zM116.5 14.4l3.3 .5-3.3 .6zM119.2 16.9v11.3M119.8 11.8v15.8M136 18.8h-3.2v4.7M67.8 29.5h27.3"/>
<path d="M67.8 35.1h27.3M67.8 26.2h3.1v3.3M68.1 38.7v6.3M70.4 26.2h1l-.5 3.3zM70.9 35.1l.5 3.3h-1zM70.9 35.1v6.3M81.4 23.5h7.4M84.1 20.2h1l-.5 3.3zM84.6 29.5l.5 3.3h-1zM84.6 29.5v6.4M96.4 20.1l3.3-.5v1zM96.4 36.4v7.5"/>
<path d="M96.4 20.1h6.5M112.9 20.1h6.3M116.5 40l3.3 .5-3.3 .5zM119.8 30.1v13.5M121 28.8h29.6M121 35.8h29.6M126.7 23.5h9.3M132.3 20.2h1l-.5 3.3zM132.8 28.8l.5 3.3h-1zM132.8 28.8v6.3M146.9 25.5h1l-.5 3.3zM147.4 35.8l.5 3.3h-1z"/>
<path d="M147.4 22.5v6.3M147.4 35.8v6.3M65 45h32.7M65 51.3h23.8M67.6 41.7h1l-.5 3.3zM68.1 51.3l.5 3.3h-1zM68.1 51.3v6.2h-3.1M85.1 40.7h4.9M85.1 57.5h13.8M86.8 40.2l3.2 .5-3.2 .5zM90 57.5l3.3-.5v1zM90 52.5v8.2"/>
<path d="M95.6 57l3.3 .5-3.3 .5zM96.4 40.7l3.3-.5v1zM96.4 40.7h6.3M98.9 46.2v22.3M107.8 46.2v22.3M113.5 40.5h6.3M116.6 46.2v22.3M117 45.3l2.4 2.4-.9 .6zM117 45.3l6.9 9.4h3.2M125.5 40.5l3.3-.5v1zM125.5 40.5h7.3M91 75.8l-1 2.4"/>
<path d="M91.3 77a.87 .87 0 0 0-.8-.9 .87 .87 0 0 0-.9 .7l.1 .7 .5 .4h.5l.3-.2 .4-.7M95.8 65.4h22.8M98.9 65.4l3.3-.5v1zM104.5 64.9l3.3 .5-3.3 .5zM107.8 65.4l3.2-.5v1zM113.3 64.9l3.3 .5-3.3 .5zM46.3 84.8l-1.1 2.4M46.6 86l-.2-.7-.5-.2h-.3a.9 .9 0 0 0-.7 .8 .9 .9 0 0 0 .6 .9l.7-.1 .5-.7M61.8 96.3l-1.1 2.4M62.1 97.5a.89 .89 0 0 0-.8-.9 .89 .89 0 0 0-.9 .6v.5a.89 .89 0 0 0 .9 .6 .89 .89 0 0 0 .8-.8M193.5 94.6h7.9M196.7 94.6l.5 3.2h-1z"/>
<path d="M196.7 94.6v24M202.6 89.9l3.4-.5v1zM202.6 89.9h11.9M202.6 86.7v6.6M224.5 89.9h13.6M234.8 89.4l3.3 .5-3.3 .5zM238.1 86.7v6.6M18.9 133.1h15.8M18.9 128.2h3.2v14.4M21.6 139.4h1l-.5 3.2zM22.1 133.1l.5 3.3h-1zM35.9 134.4v15.7"/>
<path d="M196.2 139.4h1l-.5 3.2zM196.7 121.7v20.9M18.9 142.6h6.3M24.9 147h11M26.4 154.8l3.3-.5v1zM26.4 147l3.3-.5v1zM26.4 142v16M26.4 154.8h6.8M32.6 146.5l3.3 .5-3.3 .5zM43.3 154.8h11M51 154.3l3.3 .5-3.3 .5zM54.3 143.9v14.1"/>
<path d="M193.5 142.6h7.9"/>
</g>
<g fill="#0040ff">
<path d="M120.6 113.4h.1z"/>
<path d="M119.5 111.3l.1-.1z"/>
<path d="M118.8 110.2h.1z"/>
<path d="M118.1 109.3h.1z"/>
<path d="M117.3 108.4l-.1 .1z"/>
<path d="M116.3 107.7l.1-.1z"/>
<path d="M115.4 106.9l-.1 .1z"/>
<path d="M112.1 105.3v.1z"/>
<path d="M110.9 105v.1z"/>
<path d="M106 104.7l.1 .1z"/>
<path d="M104.9 104.9v.1z"/>
<path d="M103.7 105.2v.1z"/>
<path d="M102.5 105.7h.1z"/>
<path d="M101.4 106.2l.1 .1z"/>
<path d="M99.4 107.4v.1z"/>
<path d="M98.4 108.2l.1 .1z"/>
<path d="M96.8 110l.1 .1z"/>
<path d="M93.9 120.3h.1z"/>
<path d="M94.4 122.7l.1-.1z"/>
<path d="M94.8 123.8h.1z"/>
<path d="M95.3 124.9h.1z"/>
<path d="M95.9 126l.1-.1z"/>
<path d="M96.6 127h.1z"/>
<path d="M102.4 131.4h-.1z"/>
<path d="M104.6 132.1v.1z"/>
<path d="M107.1 132.5h-.1z"/>
<path d="M111.8 131.9v.1z"/>
<path d="M112.9 131.4l.1 .1z"/>
<path d="M114 130.9l.1 .1z"/>
<path d="M115.1 130.3v.1z"/>
<path d="M116.1 129.7l.1 .1z"/>
<path d="M120 125.1h.1z"/>
<path d="M120.5 124h.1z"/>
<path d="M121.3 121.7l.1 .1z"/>
<path d="M121.5 116.9h.1z"/>
<path d="M121 114.6l.1-.1z"/>
</g>
<g fill="none" stroke="#0040ff" stroke-width=".17">
<path d="M185.7 50.9l.4-.1a.35 .35 0 0 1 .2 .3 .35 .35 0 0 1-.2 .3l-.4-.1zM186 51.1l-12.3 24.8h-3.2M188.4 52.8l-10 28.2h3.2M122.5 78.5h3.2l-8.1 30.1M147.8 76.1h1M147.8 77l1 .1M148.3 75.6v.9M148.4 73l1 .1M148.4 74l1 .1M149 72.6l-.1 .9M85 99h3.1l10.9 10.9M86.7 87.5h3.1l11 19.1"/>
<path d="M176.4 83l-1 2.5M176.7 84.2v-.3l-.3-.3-.3-.2h-.5l-.6 .5v.5l.3 .5 .7 .2 .5-.3 .3-.6M188.6 84.2h1.1M188.6 85.2l1.1 .1M189.2 83.8l-.1 .9M216.8 84.2h1M216.8 85.2l1 .1M217.3 83.8v.9M94 117.1a13.8 13.8 0 0 0 6.2 13.1M94.5 114.6l-.3 1.3M96.4 107.9l.7-.7 1.9 2.7zM98.8 104l.8-.5 1.2 3.1z"/>
<path d="M106.5 104.8a13.8 13.8 0 0 0-11.6 8.7M107.7 104.7l1.3 .1M109.1 118.6h26.6M110.2 104.9a13.8 13.8 0 0 1 9.6 20.4M118 105.3l1 .2-1.4 3.1zM132.5 118.6l.5 3.3h-1zM132.5 118.6v10.4M101.2 130.8l1.2 .6M102.4 131.4h.1M117.6 128.4a13.9 13.9 0 0 1-14.1 3.4M119.2 126.4l-.8 1M132 139.4h1l-.5 3.2z"/>
<path d="M132.5 132.1v10.5M163.8 136l-1 3.1-.9-.4zM163.8 136l-8.2 15.9h3.1M165.9 136.6l.5 3.3h-1zM165.9 136.6v10.8h3.1M101.4 152.6h6.4M104.5 152.1l3.3 .5-3.3 .5zM107.8 148.6v7.1M125.5 152.6l3.3-.5v1zM125.5 142v13.7M125.5 152.6h6.3M126.7 142.6h9"/>
<path d="M147.5 142v22.3M149.4 142v22.3M172.6 146.2l-1 2.4M172.9 147.4a.87 .87 0 0 0-.8-.9 .87 .87 0 0 0-.9 .7 .87 .87 0 0 0 .6 1l.8-.1 .4-.7M141.2 161.1h6.3M144.2 160.6l3.3 .5-3.3 .5zM149.4 161.1l3.3-.5v1zM149.4 161.1h6.4M39.9 207.9h1M39.9 206.9h1M40.4 206.5v.9"/>
<circle cx="188.4" cy="52.8" r=".35"/>
</g>
<g fill="none" stroke="#000" stroke-width=".17">
<path d="M248.6 14.1v152.8M242.8 20.4h29.2M102.5 90.5l2.1 .3v-1.1l-3.2 .6h6.4v6.3M107.8 97.9v1.2M107.8 100.4v6.3M107.8 108v1.3M107.8 110.5v6.3M107.8 118.1v1.3M107.8 120.6v6.4M107.8 128.2v1.3M107.8 130.8v6.3M107.8 138.3v1.3"/>
<path d="M107.8 147.3h-6.4l3.2-.5v1l-2.1-.3M107.8 140.9v6.3M248.6 148.6h23.4M183.2 175.8h.6M183.2 175.2l.6 .1M183.3 177.2h.6M183.3 176.6l.6 .1M183.5 178.6h.5M183.5 178.1h.5M183.5 175v.5M183.6 179.5h.5M183.6 176.4v.5"/>
<path d="M183.8 177.8l-.1 .5M183.9 179.2l-.1 .5M248.6 161.3h23.4M183.6 180h.5M183.6 181.4h.5M183.6 180.8l.5 .1M183.7 182.8h.6M183.9 180.6v.5M184 182v.5M265.7 200.1v6.3"/>
<circle cx="223" cy="208" r="1.33"/>
<circle cx="223" cy="208" r=".63"/>
</g>
<g fill="#000">
<path d="M100.4 90.3h1v.1zM100.4 90.3l1-.2v.2zM104.6 89.6h.2l-.2 .1zM104.6 89.7l.2-.1v.1zM104.6 90.8h.2v.2zM104.6 90.8l.2 .2-.2-.1zM104.6 89.7h.1zM104.6 90.8l.1 .1zM100.4 147.3h1v.2zM100.4 147.3l1-.1v.1zM104.6 146.6h.2l-.2 .2zM104.8 146.6v.2h-.2z"/>
<path d="M104.6 147.8h.2v.2zM104.6 147.8l.2 .2h-.2zM104.6 146.7h.1zM104.7 146.7l-.1 .1zM104.6 147.8l.1 .1z"/>
</g>
<path d="M101.4 90.3l3.2-.6v1.1zM101.4 90.3h6.4v9.9M107.8 137.3v10h-6.4M101.4 147.3l3.2-.5v1z" fill="none" stroke="#000" stroke-width=".34"/>
<text font-size="6.6" x="227.9" y="173.7">MISCO</text>
<text font-size="5.1" fill="#0a0605" x="248.6" y="13.4">SH-4145</text>
<g font-size="4.3" fill="#0a0605">
<text x="215" y="206">ENC54-03P</text>
<text x="247.5" y="206">SH-4145</text>
</g>
<text font-size="3.9" x="227.4" y="196.6">ENCLOSURE</text>
<g font-size="2.8">
<text x="220.8" y="179.1">2637</text>
<text x="227.6" y="179.1">32ND AVENUE SOUTH</text>
<text x="222" y="181.9">MINNEAPOLIS, MN 55406</text>
<text x="223" y="184.7">PHONE #: 612-825-1010</text>
<text x="225.1" y="187.5">FAX #: 612-825-7010</text>
</g>
<g font-size="2.7" fill="#0040ff">
<text x="104.7" y="15.9">4.760</text>
<text x="72.9" y="18.9">1.200</text>
<text x="104.4" y="21.1">4.500</text>
<text x="137.6" y="19.8">1.063</text>
<text x="59.3" y="27.1">1.100</text>
<text x="143.9" y="33.5">1.380</text>
<text x="76.6" y="41.7">1.250</text>
<text x="134.3" y="41.4">1.125</text>
<text x="56.5" y="58.5">1.250</text>
<text x="76.6" y="58.5">1.750</text>
<text x="127.6" y="56">(3) 8-32 T-NUTS</text>
<text x="87.3" y="66.4">1.750</text>
<text x="120.2" y="66.4">1.750</text>
<text x="132.9" y="68">P-101 PORT OR APPROVED</text>
<text x="138.4" y="71">EQUIVALENT PORT</text>
<text x="84.8" y="78">(4)</text>
<text x="91.8" y="78">.062 PILOT HOLES</text>
<text x="136.1" y="74">(29.2mm</text>
<text x="137.2" y="77">110mm</text>
<text x="149.9" y="77">1mm LONG)</text>
<text x="150.5" y="74">0.25mm ID X</text>
<text x="80.4" y="81.1">EQUALLY SPACED AS SHOWN</text>
<text x="182.1" y="82.2">ALTERNATIVE PVC PORT TO BE</text>
<text x="47.1" y="87">5.472 MOUNTING DIAMETER</text>
<text x="177.3" y="85.2">28.5MM</text>
<text x="190.8" y="85.2">0.5MM ID X 100MM</text>
<text x="218.9" y="85.2">2MM LONG</text>
<text x="44.5" y="90">EQUALLY SPACED AS SHOWN</text>
<text x="152.7" y="90.7">SECTION A-A</text>
<text x="216" y="90.9">7.000</text>
<text x="60.2" y="101.5">MOUNTING HOLE</text>
<text x="62.6" y="98.4">4.900 SPEAKER</text>
<text x="193.3" y="121.2">9.500</text>
<text x="10.4" y="129.2">1.875</text>
<text x="129.1" y="131.5">4.750</text>
<text x="16.4" y="148">1.875</text>
<text x="173.5" y="148.3">1.375 PORT HOLE IN WOOD FOR USE WITH P-101</text>
<text x="34.8" y="155.8">5.500</text>
<text x="113.1" y="153.6">3.500</text>
<text x="159.3" y="153.2">ADJUST PORT HOLE SIZE TO ACCOMMODATE</text>
<text x="159.3" y="156.2">ALTERNATIVE PORT MATERIAL SUCH AS PVC</text>
<text x="157.4" y="162.1">.375 MDF NOMINAL WALL</text>
<text x="8" y="183.7">NOTES:</text>
<text x="8" y="189.8">ENCLOSURE TO BE CONSTRUCTED OF .375&quot; MDF.</text>
<text x="8" y="195.8">ALL INTERNAL EDGES AND CORNERS TO BE SEALED TO PREVENT AIR LEAKS.</text>
<text x="8" y="201.8">CABINET TO BE PAINTED FLAT BLACK.</text>
<text x="8" y="207.9">CABINET TOLERANCE:</text>
<text x="41.2" y="207.9">0.030&quot;</text>
</g>
<g font-size="2.7">
<text x="244.6" y="18.9">D</text>
<text x="98.9" y="91.1">A</text>
<text x="98.9" y="148.2">A</text>
<text x="202.1" y="205.2">A</text>
<text x="267.8" y="205.3">D</text>
</g>
<text font-size="2.5" x="246.2" y="117.5" transform="rotate(-90 246.2 117.5)">DRAWING REVISION RECORD</text>
<g font-size="2.2" fill="#0a0605">
<text x="255.3" y="20" transform="rotate(-90 255.3 20)">DAW</text>
<text x="260.6" y="19.9" transform="rotate(-90 260.6 19.9)">DAW</text>
<text x="265.2" y="20.1" transform="rotate(-90 265.2 20.1)">DAW</text>
<text x="270.3" y="20.1" transform="rotate(-90 270.3 20.1)">DAW</text>
<text x="255.1" y="165.7" transform="rotate(-90 255.1 165.7)">D</text>
<text x="260.4" y="165.3" transform="rotate(-90 260.4 165.3)">C</text>
<text x="265.6" y="165.4" transform="rotate(-90 265.6 165.4)">B</text>
<text x="270.5" y="165.9" transform="rotate(-90 270.5 165.9)">A</text>
</g>
<g font-size="2.2">
<text x="255.1" y="148" transform="rotate(-90 255.1 148)">ADDED ALT. PORT NOTE</text>
<text x="260.5" y="147.6" transform="rotate(-90 260.5 147.6)">CHANGED MOUNTING RECTANGLE AND ADDED TO PORT NOTE</text>
<text x="265.6" y="147.7" transform="rotate(-90 265.6 147.7)">ADDED PORT</text>
<text x="270.6" y="148.2" transform="rotate(-90 270.6 148.2)">PRINT RELEASED FOR PRODUCTION</text>
<text x="255.1" y="159.2" transform="rotate(-90 255.1 159.2)">9-19-12</text>
<text x="260.4" y="158.7" transform="rotate(-90 260.4 158.7)">11-27-11</text>
<text x="265.6" y="158.9" transform="rotate(-90 265.6 158.9)">10-18-11</text>
<text x="270.5" y="159.3" transform="rotate(-90 270.5 159.3)">7-26-11</text>
</g>
<g font-size="2.1">
<text x="171" y="171.7">INCHES [MILLIMETERS)</text>
<text x="200.7" y="192.2">DRAWING TITLE:</text>
</g>
<text font-size="2" x="165.1" y="185.6">PROPRIETARY AND CONFIDENTIAL</text>
<g font-size="1.7">
<text x="243.2" y="8.8">DRAWING NO.:</text>
<text x="243.4" y="15.9">REV.</text>
<text x="250.3" y="20.3" transform="rotate(-90 250.3 20.3)">REV BY</text>
<text x="251" y="105.7" transform="rotate(-90 251 105.7)">DESCRIPTION</text>
<text x="251.1" y="157.6" transform="rotate(-90 251.1 157.6)">DATE</text>
<text x="251.1" y="166.2" transform="rotate(-90 251.1 166.2)">REV</text>
<text x="161.5" y="170.9">UNITS:</text>
<text x="169.6" y="168.6">UNLESS OTHERWISE SPECIFIED:</text>
<text x="161.8" y="174.2">TOLERANCES ARE:</text>
<text x="165.5" y="187.4">THE INFORMATION CONTAINED IN THIS</text>
<text x="166.4" y="189.2">DRAWING IS THE SOLE PROPERTY OF</text>
<text x="167.9" y="190.9">MISCO. ANY REPRODUCTION IN</text>
<text x="162.1" y="194.4">WRITTEN PERMISSION OF MISCO IS PROHIBITED.</text>
<text x="166.6" y="192.7">PART OR AS A WHOLE WITHOUT THE</text>
<text x="171.1" y="203.4">AG</text>
<text x="171.1" y="198.7">DAW</text>
<text x="189.8" y="203.4">1-AUG-11</text>
<text x="190.1" y="198.7">26-JUL-11</text>
<text x="200.7" y="201.6">SIZE</text>
<text x="207.5" y="201.7">PART NO.:</text>
<text x="244.4" y="201.7">DRAWING NO.:</text>
<text x="265.9" y="201.7">REV.</text>
<text x="171.1" y="208.8">AG</text>
<text x="189.7" y="208.8">19-OCT-11</text>
</g>
<g font-size="1.7" fill="#0a0605">
<text x="233.1" y="208.8">DO NOT SCALE DRAWING</text>
<text x="259.7" y="208.8">SHEET 1 OF 1</text>
</g>
<text font-size="1.6" x="206.4" y="208.8">SCALE: 1:5</text>
<g font-size="1.4">
<text x="170.5" y="178.6">X.XXX [X.XX]</text>
<text x="170.5" y="177.2">X.XX [X.X]</text>
<text x="170.5" y="175.8">X.X [X.]</text>
<text x="180.6" y="175.8">=</text>
<text x="180.7" y="177.2">=</text>
<text x="180.8" y="178.6">=</text>
<text x="184.3" y="175.8">0.030 [1.0]</text>
<text x="184.5" y="177.2">0.010 [0.25]</text>
<text x="184.6" y="178.6">0.005 [0.10]</text>
<text x="170.5" y="181.4">HOLES</text>
<text x="170.5" y="182.8">FRACTIONS</text>
<text x="170.5" y="180">ANGLES</text>
<text x="180.8" y="180">=</text>
<text x="180.9" y="181.4">=</text>
<text x="181.1" y="182.8">=</text>
<text x="184.7" y="180">2</text>
<text x="184.7" y="181.4">0.002 [0.05]</text>
<text x="184.8" y="182.8">1/64&quot;</text>
<text x="162" y="196.6">MODELED AND DETAILED BY:</text>
<text x="192.2" y="196.6">DATE</text>
<text x="161.9" y="201.3">CHECKED BY:</text>
<text x="192.2" y="201.6">DATE</text>
<text x="161.9" y="206.2">APPROVED BY:</text>
<text x="192" y="206.3">DATE</text>
</g>
<text font-size=".8" x="206.8" y="206.2" transform="rotate(-90 206.8 206.2)">SOLIDWORKS</text>
</svg>
